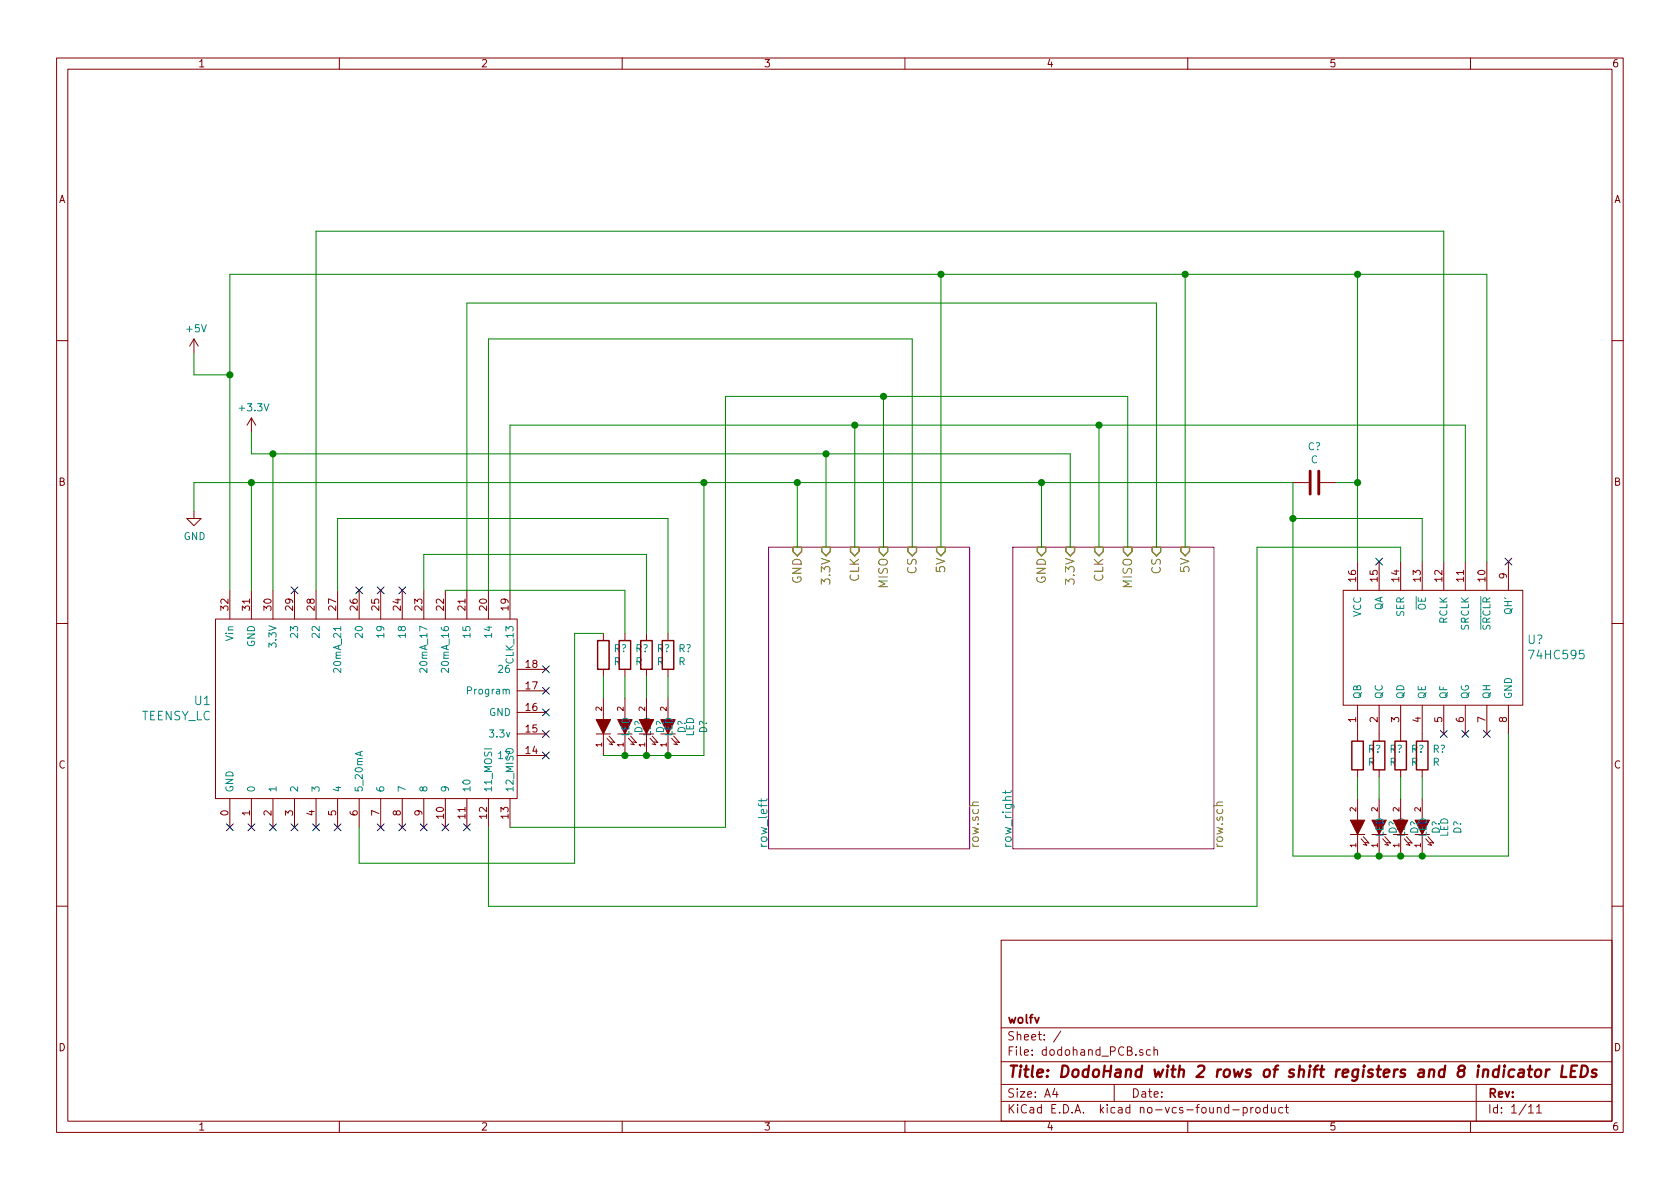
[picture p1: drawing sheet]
<svg xmlns="http://www.w3.org/2000/svg" width="297mm" height="210mm" viewBox="0 0 297 210" stroke-linecap="round" stroke-linejoin="round" font-family="sans-serif">
<g fill="none" stroke="#840000" stroke-width=".18">
<path d="M10 10.3h277v189.9h-277zM12 12.2h273v186.1h-273zM60 10.3v1.9M110 10.3v1.9M160 10.3v1.9M210 10.3v1.9M260 10.3v1.9M34.3 59.9l-.8 1.3M34.3 59.9v2.6M34.3 59.9l.8 1.3M10 60.2h2M44.4 73.9v2.5"/>
<path d="M44.4 73.9l-.7 1.3M44.4 73.9l.8 1.3M285 60.2h2M34.3 90.4v1.3h1.3l-1.3 1.3-1.3-1.3h1.3M228.6 85.3h2.8M233.4 85.3h2.8M240 99.3v5.1M243.8 99.3v5.1M247.6 99.3v5.1M251.5 99.3v5.1M255.3 99.3v5.1M259.1 99.3v5.1"/>
<path d="M262.9 99.3v5.1M266.7 99.3v5.1M10 110.3h2M38.1 109.5h53.3v31.7h-53.3zM40.6 104.4v5.1M44.4 104.4v5.1M48.3 104.4v5.1M52.1 104.4v5.1M55.9 104.4v5.1M59.7 104.4v5.1M63.5 104.4v5.1M67.3 104.4v5.1"/>
<path d="M71.1 104.4v5.1M74.9 104.4v5.1M78.7 104.4v5.1M82.5 104.4v5.1M86.4 104.4v5.1M90.2 104.4v5.1M91.4 118.4h5.1M106.7 112v1.3M106.7 118.4v1.2M110.5 112v1.3M110.5 118.4v1.2M114.3 112v1.3"/>
<path d="M114.3 118.4v1.2M118.1 112v1.3M118.1 118.4v1.2M237.5 104.4h31.7v20.3h-31.7zM285 110.3h2M91.4 133.6h5.1M91.4 129.8h5.1M91.4 126h5.1M91.4 122.2h5.1M105.4 129.8h2.5M106.7 123.4v3.8M106.7 129.8v3.8"/>
<path d="M107.3 130.6l1 1.1-.6-.1M107.7 130.2l1 1.1-.6-.1M109.2 129.8h2.6M110.5 123.4v3.8M110.5 129.8v3.8M111.1 130.6l1 1.1-.6-.1M111.5 130.2l1 1.1-.6-.1M113 129.8h2.6M114.3 123.4v3.8M114.3 129.8v3.8M114.9 130.6l1.1 1.1-.7-.1M115.3 130.2l1 1.1-.6-.1"/>
<path d="M116.8 129.8h2.6M118.1 123.4v3.8M118.1 129.8v3.8M118.7 130.6l1.1 1.1-.7-.1M119.1 130.2l1 1.1-.6-.1M240 124.7v6.4M240 136.1v1.3M243.8 124.7v6.4M243.8 136.1v1.3M247.6 124.7v6.4M247.6 136.1v1.3M251.5 124.7v6.4"/>
<path d="M251.5 136.1v1.3M255.3 124.7v5.1M259.1 124.7v5.1M262.9 124.7v5.1M266.7 124.7v5.1M40.6 141.2v5.1M44.4 141.2v5.1M48.3 141.2v5.1M52.1 141.2v5.1M55.9 141.2v5.1M59.7 141.2v5.1M63.5 141.2v5.1"/>
<path d="M67.3 141.2v5.1M71.1 141.2v5.1M74.9 141.2v5.1M78.7 141.2v5.1M82.5 141.2v5.1M86.4 141.2v5.1M90.2 141.2v5.1M238.8 147.6h2.5M240 141.2v3.8M240 147.6v3.8M240.7 148.3l1 1.2-.7-.2M241 147.9l1.1 1.2-.7-.1"/>
<path d="M242.6 147.6h2.5M243.8 141.2v3.8M243.8 147.6v3.8M244.5 148.3l1 1.2-.6-.2M244.9 147.9l1 1.2-.7-.1M246.4 147.6h2.5M247.6 141.2v3.8M247.6 147.6v3.8M248.3 148.3l1 1.2-.6-.2M248.7 147.9l1 1.2-.7-.1M250.2 147.6h2.5M251.5 141.2v3.8"/>
<path d="M251.5 147.6v3.8M252.1 148.3l1 1.2-.6-.2M252.5 147.9l1 1.2-.6-.1M10 160.2h2M177 166.3h108v32h-108zM285 160.2h2M60 198.3v1.9M110 198.3v1.9M160 198.3v1.9M177 194.8h108M177 191.8h108M177 187.8h108"/>
<path d="M177 181.8h108M186.5 192.5l-.4 1h1M186.8 193v1M187.6 182.3l-1.3 2M197 191.8v3M202.1 185.7l-.4-.1-.2 .2v.2l.6 .2v.3h-.6M203.4 185.7l-.4-.1-.3 .3 .1 .6h.6M204 185.7l.3-.1 .3 .1 .1 .9M204 185.1v1.5M210 198.3v1.9M218 196.3h1.1M219.8 195.9l.4-.1 .3 .3-.1 .6h-.6"/>
<path d="M219.8 195.8v1.5M221.2 195.8v1M221.6 195.8l-.4 .3M222.1 196l.2-.2 .4 .2v.7l-.2 .1-.4-.1zM224.1 195.9l-.4-.1-.3 .3v.6l.3 .1 .4-.1M224.1 195.3v1.5M224.8 195.8l.1 .9 .3 .1 .3-.1M225.5 195.8v1M226.8 195.9l-.4-.1-.3 .3 .1 .6 .2 .1 .4-.1M227.2 195.8h.6M227.5 195.3v1.3l.3 .2M260 198.3v1.9"/>
<path d="M261 191.8v6.5M270.3 195.8l.4-.5v1.5M270.3 196.8h.8M271.7 195.8l.4-.5v1.5M271.7 196.8h.8"/>
</g>
<path d="M268.6 189.2h.8l.1 .2-.2 1M269.4 189.6l-.6 .1a.4 .4 0 0 0-.4 .3 .4 .4 0 0 0 .3 .4l.6-.1M270.2 189.1h.7M270.5 188.4l-.2 1.8 .1 .1 .4 .1M271.6 189.3a.54 .54 0 0 1 .5-.2 .54 .54 0 0 1 .4 .4l-.1 .6a.56 .56 0 0 1-.5 .4 .56 .56 0 0 1-.5-.4zM273.4 189.1l-.1 1.3M274 189.1a.55 .55 0 0 0-.6 .4M276.3 188.4l-.3 2h1M277.8 189.4h.6M278.8 188.4h-.9l-.3 2h1M279.7 188.4a.97 .97 0 0 1 1 .6 .97 .97 0 0 1-.3 1.2l-.5 .2h-.4zM282.3 189.2l-.5-.1-.2 .1-.1 .3 .2 .3 .5 .1 .1 .3-.2 .1-.2 .1-.5-.1" fill="none" stroke="#840000" stroke-width=".41"/>
<path d="M60.2 118.2v.7l-.7-.7h-.2l-.3 .2 .1 .5M75.5 118.2v.7l-.7-.7h-.2l-.4 .2 .1 .5M79.3 118.2v.7l-.7-.7h-.2l-.4 .2 .2 .5M63.7 133v.6M64.1 132.9l-1.3 .4 1.3 .4M82.7 122.1h.6l.1-.2-.1-.3-.2-.1h-.4v1.2M177.8 139.8v.6M178.8 139.8l-.2 .4h-1.3M134.6 141.2v.6M135.6 141.2l-.2 .4h-1.3" fill="none" stroke="#008484" stroke-width=".18"/>
<path d="M135.9 96.8h35.5v53.3h-35.5zM179.1 96.8h35.5v53.3h-35.5z" fill="none" stroke="#840084" stroke-width=".18"/>
<path d="M173 141.8l-.9 .1-.1 .4 .1 .2M216.2 141.8l-1 .1v.4l.1 .2" fill="none" stroke="#848400" stroke-width=".18"/>
<path d="M140.2 96.8h1.5v.7l-.7 .8-.8-.8zM145.3 96.8h1.5v.7l-.8 .8-.7-.8zM150.4 96.8h1.5v.7l-.8 .8-.7-.8zM155.4 96.8h1.6v.7l-.8 .8-.8-.8zM160.5 96.8h1.6v.7l-.8 .8-.8-.8zM165.6 96.8h1.5v.7l-.7 .8-.8-.8zM183.4 96.8h1.5v.7l-.8 .8-.7-.8zM188.5 96.8h1.5v.7l-.8 .8-.7-.8zM193.5 96.8h1.6v.7l-.8 .8-.8-.8zM198.6 96.8h1.6v.7l-.8 .8-.8-.8zM203.7 96.8h1.5v.7l-.7 .8-.8-.8zM208.8 96.8h1.5v.7l-.8 .8-.7-.8z" fill="none" stroke="#848400" stroke-width=".25"/>
<g fill="none" stroke="#000084" stroke-width=".18">
<path d="M243.2 98.7l1.2 1.2M244.4 98.7l-1.2 1.2M266.1 98.7l1.2 1.2M267.3 98.7l-1.2 1.2M51.5 103.8l1.2 1.2M52.7 103.8l-1.2 1.2M62.9 103.8l1.2 1.2M64.1 103.8l-1.2 1.2M66.7 103.8l1.2 1.2M67.9 103.8l-1.2 1.2M70.5 103.8l1.2 1.2M71.7 103.8l-1.2 1.2"/>
<path d="M95.9 117.7l1.2 1.3M97.1 117.7l-1.2 1.3M95.9 121.6l1.2 1.2M95.9 125.4l1.2 1.2M95.9 129.2l1.2 1.2M95.9 133l1.2 1.2M97.1 121.6l-1.2 1.2M97.1 125.4l-1.2 1.2M97.1 129.2l-1.2 1.2M97.1 133l-1.2 1.2M254.7 129.2l1.2 1.2M255.9 129.2l-1.2 1.2"/>
<path d="M258.5 129.2l1.2 1.2M259.7 129.2l-1.2 1.2M262.3 129.2l1.2 1.2M263.5 129.2l-1.2 1.2M40 145.7l1.2 1.2M41.2 145.7l-1.2 1.2M43.8 145.7l1.3 1.2M45.1 145.7l-1.3 1.2M47.7 145.7l1.2 1.2M48.9 145.7l-1.2 1.2M51.5 145.7l1.2 1.2M52.7 145.7l-1.2 1.2"/>
<path d="M55.3 145.7l1.2 1.2M56.5 145.7l-1.2 1.2M59.1 145.7l1.2 1.2M60.3 145.7l-1.2 1.2M66.7 145.7l1.2 1.2M67.9 145.7l-1.2 1.2M70.5 145.7l1.2 1.2M71.7 145.7l-1.2 1.2M74.3 145.7l1.2 1.2M75.5 145.7l-1.2 1.2M78.1 145.7l1.2 1.2M79.3 145.7l-1.2 1.2"/>
<path d="M81.9 145.7l1.3 1.2M83.2 145.7l-1.3 1.2"/>
</g>
<g fill="#840000" stroke="#840000" stroke-width=".18">
<path d="M250.2 145h2.5l-1.2 2.6z"/>
<path d="M242.6 145h2.5l-1.3 2.6z"/>
<path d="M238.8 145h2.5l-1.3 2.6z"/>
<path d="M246.4 145h2.5l-1.3 2.6z"/>
<path d="M116.8 127.2h2.6l-1.3 2.6z"/>
<path d="M109.2 127.2h2.6l-1.3 2.6z"/>
<path d="M105.4 127.2h2.5l-1.2 2.6z"/>
<path d="M113 127.2h2.6l-1.3 2.6z"/>
</g>
<g fill="#008400" stroke="#008400" stroke-width=".25">
<circle cx="40.6" cy="66.3" r=".51"/>
<circle cx="141" cy="85.3" r=".51"/>
<circle cx="146.1" cy="80.3" r=".51"/>
<circle cx="151.1" cy="75.2" r=".51"/>
<circle cx="156.2" cy="70.1" r=".51"/>
<circle cx="48.3" cy="80.3" r=".51"/>
<circle cx="44.5" cy="85.3" r=".51"/>
<circle cx="184.2" cy="85.3" r=".51"/>
<circle cx="194.3" cy="75.2" r=".51"/>
<circle cx="209.6" cy="48.5" r=".51"/>
<circle cx="247.7" cy="151.4" r=".51"/>
<circle cx="243.8" cy="151.4" r=".51"/>
<circle cx="240" cy="151.4" r=".51"/>
<circle cx="251.5" cy="151.4" r=".51"/>
<circle cx="240" cy="48.5" r=".51"/>
<circle cx="240" cy="85.3" r=".51"/>
<circle cx="228.6" cy="91.7" r=".51"/>
<circle cx="166.4" cy="48.5" r=".51"/>
<circle cx="124.5" cy="85.3" r=".51"/>
<circle cx="118.1" cy="133.6" r=".51"/>
<circle cx="114.3" cy="133.6" r=".51"/>
<circle cx="110.5" cy="133.6" r=".51"/>
</g>
<g fill="none" stroke="#008400" stroke-width=".18">
<path d="M166.4 48.5v48.3M209.5 48.5v48.3M240 48.5v50.8M34.3 62.5v3.8h6.3M44.4 76.4v3.9h144.8v16.5M151.1 75.2v21.6M156.2 70.1v26.7M194.3 75.2v21.6M34.3 90.4v-5.1h194.3v66.1h38.1v-21.6M44.4 85.3v19.1M48.3 80.3v24.1M124.5 85.3v48.3h-17.8"/>
<path d="M141 85.3v11.5M146 80.3v16.5M161.3 96.8v-36.9h-74.9v44.5M184.1 85.3v11.5M199.4 96.8v-26.7h-71.1v76.2h-38.1M204.5 96.8v-43.2h-122v50.8M228.6 91.7h22.9v7.6M236.2 85.3h3.8M247.6 99.3v-2.5h-25.4v63.5h-135.8v-14M255.3 99.3v-58.4h-199.4v63.5M259.1 99.3v-24.1h-168.9v29.2M262.9 99.3v-50.8h-222.3v55.9"/>
<path d="M59.7 104.4v-12.7h58.4v20.3M74.9 104.4v-6.4h39.4v14M78.7 104.4h31.8v7.6M106.7 112h-5.1v40.6h-38.1v-6.3M106.7 119.6v3.8M110.5 119.6v3.8M114.3 119.6v3.8M118.1 119.6v3.8M240 137.4v3.8M243.8 137.4v3.8M247.6 137.4v3.8M251.5 137.4v3.8"/>
</g>
<path d="M105.7 113.3h2v5.1h-2zM109.5 113.3h2v5.1h-2zM113.3 113.3h2v5.1h-2zM117.1 113.3h2v5.1h-2zM239 131.1h2v5h-2zM242.8 131.1h2.1v5h-2.1zM246.6 131.1h2.1v5h-2.1zM250.4 131.1h2.1v5h-2.1z" fill="none" stroke="#840000" stroke-width=".25"/>
<path d="M231.6 83.3v4.1M233.2 83.3v4.1" fill="none" stroke="#840000" stroke-width=".51"/>
<text font-size="2.8" fill="#840000" x="178" y="190.5">Title: DodoHand with 2 rows of shift registers and 8 indicator LEDs</text>
<g font-size="2.1" fill="#848400">
<text x="162.1" y="101.5" transform="rotate(-90 162.1 101.5)">CS</text>
<text x="167.1" y="101.1" transform="rotate(-90 167.1 101.1)">5V</text>
<text x="205.2" y="101.5" transform="rotate(-90 205.2 101.5)">CS</text>
<text x="210.3" y="101.1" transform="rotate(-90 210.3 101.1)">5V</text>
<text x="141.7" y="103.3" transform="rotate(-90 141.7 103.3)">GND</text>
<text x="146.8" y="102.9" transform="rotate(-90 146.8 102.9)">3.3V</text>
<text x="151.9" y="102.9" transform="rotate(-90 151.9 102.9)">CLK</text>
<text x="157" y="104" transform="rotate(-90 157 104)">MISO</text>
<text x="184.9" y="103.3" transform="rotate(-90 184.9 103.3)">GND</text>
<text x="190" y="102.9" transform="rotate(-90 190 102.9)">3.3V</text>
<text x="195.1" y="102.9" transform="rotate(-90 195.1 102.9)">CLK</text>
<text x="200.2" y="104" transform="rotate(-90 200.2 104)">MISO</text>
<text x="173.1" y="150.1" transform="rotate(-90 173.1 150.1)">row.sch</text>
<text x="216.3" y="150.1" transform="rotate(-90 216.3 150.1)">row.sch</text>
</g>
<g font-size="2.1" fill="#008484">
<text x="270.1" y="113.9">U?</text>
<text x="270.7" y="116.6">74HC595</text>
<text x="34.4" y="124.7">U1</text>
<text x="25" y="127.4">TEENSY_LC</text>
<text x="135.7" y="150.1" transform="rotate(-90 135.7 150.1)">row_left</text>
<text x="178.9" y="150.1" transform="rotate(-90 178.9 150.1)">row_right</text>
</g>
<g font-size="2.1" fill="#840000">
<text x="178" y="184">Sheet: /</text>
<text x="178" y="181">wolfv</text>
<text x="178" y="186.7">File: dodohand_PCB.sch</text>
<text x="178" y="196.9">KiCad E.D.A. kicad no-vcs-found-product</text>
<text x="178" y="194.1">Size: A4</text>
<text x="200" y="194.1">Date:</text>
<text x="263" y="194.1">Rev:</text>
<text x="263" y="196.9">Id: 1/11</text>
</g>
<g font-size="1.8" fill="#840000">
<text x="35" y="11.9">1</text>
<text x="85" y="11.9">2</text>
<text x="135" y="11.9">3</text>
<text x="185" y="11.9">4</text>
<text x="235" y="11.9">5</text>
<text x="285" y="11.9">6</text>
<text x="10.4" y="35.9">A</text>
<text x="285.4" y="35.9">A</text>
<text x="10.4" y="85.9">B</text>
<text x="285.4" y="85.9">B</text>
<text x="40.4" y="107.9" transform="rotate(-90 40.4 107.9)">32</text>
<text x="44.2" y="107.9" transform="rotate(-90 44.2 107.9)">31</text>
<text x="48" y="107.9" transform="rotate(-90 48 107.9)">30</text>
<text x="51.8" y="107.9" transform="rotate(-90 51.8 107.9)">29</text>
<text x="55.6" y="107.9" transform="rotate(-90 55.6 107.9)">28</text>
<text x="59.4" y="107.9" transform="rotate(-90 59.4 107.9)">27</text>
<text x="63.2" y="107.9" transform="rotate(-90 63.2 107.9)">26</text>
<text x="67.1" y="107.9" transform="rotate(-90 67.1 107.9)">25</text>
<text x="70.9" y="107.9" transform="rotate(-90 70.9 107.9)">24</text>
<text x="74.7" y="107.9" transform="rotate(-90 74.7 107.9)">23</text>
<text x="78.5" y="107.9" transform="rotate(-90 78.5 107.9)">22</text>
<text x="82.3" y="107.9" transform="rotate(-90 82.3 107.9)">21</text>
<text x="86.1" y="107.9" transform="rotate(-90 86.1 107.9)">20</text>
<text x="89.9" y="107.9" transform="rotate(-90 89.9 107.9)">19</text>
<text x="239.8" y="102.8" transform="rotate(-90 239.8 102.8)">16</text>
<text x="243.6" y="102.8" transform="rotate(-90 243.6 102.8)">15</text>
<text x="247.4" y="102.8" transform="rotate(-90 247.4 102.8)">14</text>
<text x="251.2" y="102.8" transform="rotate(-90 251.2 102.8)">13</text>
<text x="255" y="102.8" transform="rotate(-90 255 102.8)">12</text>
<text x="258.8" y="102.8" transform="rotate(-90 258.8 102.8)">11</text>
<text x="262.6" y="102.8" transform="rotate(-90 262.6 102.8)">10</text>
<text x="266.4" y="102.3" transform="rotate(-90 266.4 102.3)">9</text>
<text x="93" y="118.1">18</text>
<text x="93" y="125.7">16</text>
<text x="93" y="121.9">17</text>
<text x="93" y="129.5">15</text>
<text x="239.8" y="127.7" transform="rotate(-90 239.8 127.7)">1</text>
<text x="243.6" y="127.7" transform="rotate(-90 243.6 127.7)">2</text>
<text x="247.4" y="127.7" transform="rotate(-90 247.4 127.7)">3</text>
<text x="251.2" y="127.7" transform="rotate(-90 251.2 127.7)">4</text>
<text x="255" y="127.7" transform="rotate(-90 255 127.7)">5</text>
<text x="258.8" y="127.7" transform="rotate(-90 258.8 127.7)">6</text>
<text x="262.6" y="127.7" transform="rotate(-90 262.6 127.7)">7</text>
<text x="266.4" y="127.7" transform="rotate(-90 266.4 127.7)">8</text>
<text x="10.4" y="135.9">C</text>
<text x="93" y="133.3">14</text>
<text x="285.4" y="135.9">C</text>
<text x="40.4" y="144.2" transform="rotate(-90 40.4 144.2)">0</text>
<text x="44.2" y="144.2" transform="rotate(-90 44.2 144.2)">1</text>
<text x="48" y="144.2" transform="rotate(-90 48 144.2)">2</text>
<text x="51.8" y="144.2" transform="rotate(-90 51.8 144.2)">3</text>
<text x="55.6" y="144.2" transform="rotate(-90 55.6 144.2)">4</text>
<text x="59.4" y="144.2" transform="rotate(-90 59.4 144.2)">5</text>
<text x="63.2" y="144.2" transform="rotate(-90 63.2 144.2)">6</text>
<text x="67.1" y="144.2" transform="rotate(-90 67.1 144.2)">7</text>
<text x="70.9" y="144.2" transform="rotate(-90 70.9 144.2)">8</text>
<text x="74.7" y="144.2" transform="rotate(-90 74.7 144.2)">9</text>
<text x="78.5" y="144.7" transform="rotate(-90 78.5 144.7)">10</text>
<text x="82.3" y="144.7" transform="rotate(-90 82.3 144.7)">11</text>
<text x="86.1" y="144.7" transform="rotate(-90 86.1 144.7)">12</text>
<text x="89.9" y="144.7" transform="rotate(-90 89.9 144.7)">13</text>
<text x="10.4" y="185.9">D</text>
<text x="285.4" y="185.9">D</text>
<text x="35" y="199.9">1</text>
<text x="85" y="199.9">2</text>
<text x="135" y="199.9">3</text>
<text x="185" y="199.9">4</text>
<text x="235" y="199.9">5</text>
<text x="285" y="199.9">6</text>
</g>
<g font-size="1.8" fill="#008484">
<text x="33.1" y="58.8">+5V</text>
<text x="42.5" y="72.7">+3.3V</text>
<text x="231.2" y="79.6">C?</text>
<text x="231.8" y="81.9">C</text>
<text x="32.5" y="95.5">GND</text>
<text x="252.1" y="108" transform="rotate(-90 252.1 108)">OE</text>
<text x="41.3" y="113.2" transform="rotate(-90 41.3 113.2)">Vin</text>
<text x="52.7" y="112.4" transform="rotate(-90 52.7 112.4)">23</text>
<text x="56.5" y="112.4" transform="rotate(-90 56.5 112.4)">22</text>
<text x="64.1" y="112.4" transform="rotate(-90 64.1 112.4)">20</text>
<text x="67.9" y="112.4" transform="rotate(-90 67.9 112.4)">19</text>
<text x="71.8" y="112.4" transform="rotate(-90 71.8 112.4)">18</text>
<text x="83.2" y="112.4" transform="rotate(-90 83.2 112.4)">15</text>
<text x="87" y="112.4" transform="rotate(-90 87 112.4)">14</text>
<text x="240.7" y="109.1" transform="rotate(-90 240.7 109.1)">VCC</text>
<text x="244.5" y="108" transform="rotate(-90 244.5 108)">QA</text>
<text x="248.3" y="109" transform="rotate(-90 248.3 109)">SER</text>
<text x="255.9" y="110.3" transform="rotate(-90 255.9 110.3)">RCLK</text>
<text x="259.7" y="111.5" transform="rotate(-90 259.7 111.5)">SRCLK</text>
<text x="263.5" y="111.5" transform="rotate(-90 263.5 111.5)">SRCLR</text>
<text x="267.3" y="108.5" transform="rotate(-90 267.3 108.5)">QH'</text>
<text x="45.1" y="114.4" transform="rotate(-90 45.1 114.4)">GND</text>
<text x="48.9" y="114.1" transform="rotate(-90 48.9 114.1)">3.3V</text>
<text x="60.3" y="118.3" transform="rotate(-90 60.3 118.3)">20mA_21</text>
<text x="75.6" y="118.3" transform="rotate(-90 75.6 118.3)">20mA_17</text>
<text x="79.4" y="118.3" transform="rotate(-90 79.4 118.3)">20mA_16</text>
<text x="88.5" y="119">26</text>
<text x="90.8" y="117.1" transform="rotate(-90 90.8 117.1)">CLK_13</text>
<text x="108.5" y="115.3">R?</text>
<text x="108.5" y="117.6">R</text>
<text x="112.3" y="115.3">R?</text>
<text x="112.3" y="117.6">R</text>
<text x="116.2" y="115.3">R?</text>
<text x="116.2" y="117.6">R</text>
<text x="120" y="115.3">R?</text>
<text x="120" y="117.6">R</text>
<text x="83.2" y="122.8">Program</text>
<text x="240.7" y="123.7" transform="rotate(-90 240.7 123.7)">QB</text>
<text x="244.5" y="123.7" transform="rotate(-90 244.5 123.7)">QC</text>
<text x="248.3" y="123.7" transform="rotate(-90 248.3 123.7)">QD</text>
<text x="252.1" y="123.7" transform="rotate(-90 252.1 123.7)">QE</text>
<text x="255.9" y="123.7" transform="rotate(-90 255.9 123.7)">QF</text>
<text x="259.7" y="123.7" transform="rotate(-90 259.7 123.7)">QG</text>
<text x="263.5" y="123.7" transform="rotate(-90 263.5 123.7)">QH</text>
<text x="267.3" y="123.7" transform="rotate(-90 267.3 123.7)">GND</text>
<text x="86.5" y="126.6">GND</text>
<text x="87" y="130.4">3.3v</text>
<text x="111.3" y="130.3" transform="rotate(-90 111.3 130.3)">LED</text>
<text x="113.6" y="129.7" transform="rotate(-90 113.6 129.7)">D?</text>
<text x="115.1" y="130.3" transform="rotate(-90 115.1 130.3)">LED</text>
<text x="117.4" y="129.7" transform="rotate(-90 117.4 129.7)">D?</text>
<text x="118.9" y="130.3" transform="rotate(-90 118.9 130.3)">LED</text>
<text x="121.2" y="129.7" transform="rotate(-90 121.2 129.7)">D?</text>
<text x="122.7" y="130.3" transform="rotate(-90 122.7 130.3)">LED</text>
<text x="125" y="129.7" transform="rotate(-90 125 129.7)">D?</text>
<text x="88.5" y="134.2">17</text>
<text x="241.9" y="133.1">R?</text>
<text x="241.9" y="135.4">R</text>
<text x="245.7" y="133.1">R?</text>
<text x="245.7" y="135.4">R</text>
<text x="249.5" y="133.1">R?</text>
<text x="249.5" y="135.4">R</text>
<text x="253.3" y="133.1">R?</text>
<text x="253.3" y="135.4">R</text>
<text x="41.3" y="140.2" transform="rotate(-90 41.3 140.2)">GND</text>
<text x="45.1" y="140.2" transform="rotate(-90 45.1 140.2)">0</text>
<text x="48.9" y="140.2" transform="rotate(-90 48.9 140.2)">1</text>
<text x="52.7" y="140.2" transform="rotate(-90 52.7 140.2)">2</text>
<text x="56.5" y="140.2" transform="rotate(-90 56.5 140.2)">3</text>
<text x="60.3" y="140.2" transform="rotate(-90 60.3 140.2)">4</text>
<text x="64.1" y="140.2" transform="rotate(-90 64.1 140.2)">5_20mA</text>
<text x="67.9" y="140.2" transform="rotate(-90 67.9 140.2)">6</text>
<text x="71.8" y="140.2" transform="rotate(-90 71.8 140.2)">7</text>
<text x="75.6" y="140.2" transform="rotate(-90 75.6 140.2)">8</text>
<text x="79.4" y="140.2" transform="rotate(-90 79.4 140.2)">9</text>
<text x="83.2" y="140.2" transform="rotate(-90 83.2 140.2)">10</text>
<text x="87" y="140.2" transform="rotate(-90 87 140.2)">11_MOSI</text>
<text x="90.8" y="140.2" transform="rotate(-90 90.8 140.2)">12_MISO</text>
<text x="244.6" y="148.1" transform="rotate(-90 244.6 148.1)">LED</text>
<text x="246.9" y="147.4" transform="rotate(-90 246.9 147.4)">D?</text>
<text x="248.4" y="148.1" transform="rotate(-90 248.4 148.1)">LED</text>
<text x="250.7" y="147.4" transform="rotate(-90 250.7 147.4)">D?</text>
<text x="252.2" y="148.1" transform="rotate(-90 252.2 148.1)">LED</text>
<text x="254.6" y="147.4" transform="rotate(-90 254.6 147.4)">D?</text>
<text x="256.1" y="148.1" transform="rotate(-90 256.1 148.1)">LED</text>
<text x="258.4" y="147.4" transform="rotate(-90 258.4 147.4)">D?</text>
</g>
<g font-size="1.4" fill="#840000">
<text x="106.4" y="125.7" transform="rotate(-90 106.4 125.7)">2</text>
<text x="110.2" y="125.7" transform="rotate(-90 110.2 125.7)">2</text>
<text x="114" y="125.7" transform="rotate(-90 114 125.7)">2</text>
<text x="117.9" y="125.7" transform="rotate(-90 117.9 125.7)">2</text>
<text x="106.4" y="132.1" transform="rotate(-90 106.4 132.1)">1</text>
<text x="110.2" y="132.1" transform="rotate(-90 110.2 132.1)">1</text>
<text x="114" y="132.1" transform="rotate(-90 114 132.1)">1</text>
<text x="117.9" y="132.1" transform="rotate(-90 117.9 132.1)">1</text>
<text x="239.8" y="143.5" transform="rotate(-90 239.8 143.5)">2</text>
<text x="243.6" y="143.5" transform="rotate(-90 243.6 143.5)">2</text>
<text x="247.4" y="143.5" transform="rotate(-90 247.4 143.5)">2</text>
<text x="251.2" y="143.5" transform="rotate(-90 251.2 143.5)">2</text>
<text x="239.8" y="149.9" transform="rotate(-90 239.8 149.9)">1</text>
<text x="243.6" y="149.9" transform="rotate(-90 243.6 149.9)">1</text>
<text x="247.4" y="149.9" transform="rotate(-90 247.4 149.9)">1</text>
<text x="251.2" y="149.9" transform="rotate(-90 251.2 149.9)">1</text>
</g>
</svg>
